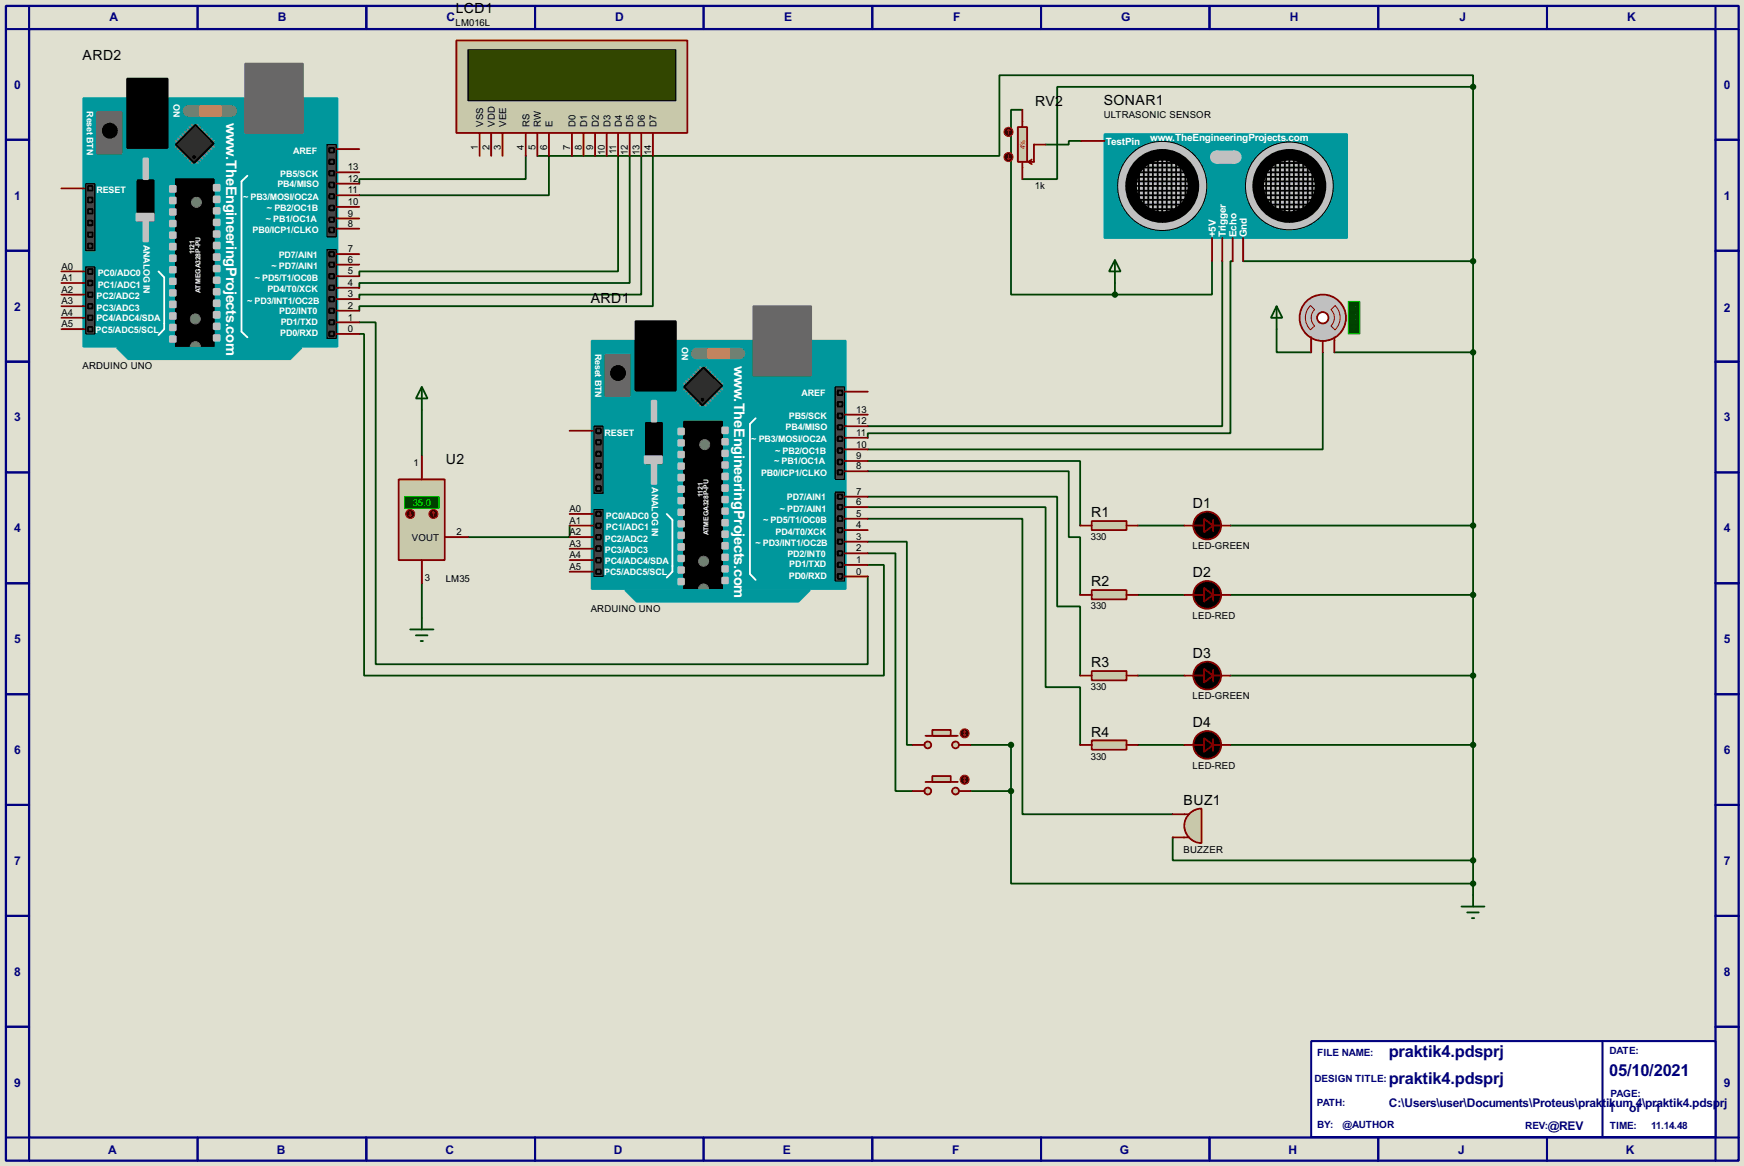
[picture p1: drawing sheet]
<svg xmlns="http://www.w3.org/2000/svg" width="383mm" height="256mm" viewBox="0 0 383 256" stroke-linecap="round" stroke-linejoin="round" font-family="sans-serif">
<path d="M0 0h383.5v256.5h-383.5z" fill="#e0e0d0"/>
<path d="M1.3 1.3h381v254h-381zM6.4 6.4h370.8v243.8h-370.8z" fill="none" stroke="#000080" stroke-width=".5"/>
<g fill="none" stroke="#000080" stroke-width=".45">
<path d="M6.4 1.3v5.1h-5.1M43.5 1.3v5.1M80.6 1.3v5.1M117.7 1.3v5.1M154.7 1.3v5.1M191.8 1.3v5.1M228.9 1.3v5.1M266 1.3v5.1M303.1 1.3v5.1M340.2 1.3v5.1M377.2 1.3v5.1h5.1M1.3 30.8h5.1"/>
<path d="M377.2 30.8h5.1M1.3 55.2h5.1M377.2 55.2h5.1M1.3 79.6h5.1M377.2 79.6h5.1M1.3 103.9h5.1M377.2 103.9h5.1M1.3 128.3h5.1M377.2 128.3h5.1M1.3 152.7h5.1M377.2 152.7h5.1M1.3 177.1h5.1"/>
<path d="M377.2 177.1h5.1M1.3 201.5h5.1M377.2 201.5h5.1M1.3 225.9h5.1M377.2 225.9h5.1M1.3 250.2h5.1v5.1M43.5 250.2v5.1M80.6 250.2v5.1M117.7 250.2v5.1M154.7 250.2v5.1M191.8 250.2v5.1M228.9 250.2v5.1"/>
<path d="M266 250.2v5.1M303.1 250.2v5.1M340.2 250.2v5.1M382.3 250.2h-5.1v5.1"/>
</g>
<path d="M288.3 229h88.9v21.1h-88.9z" fill="#fff" stroke="#000080" stroke-width=".45"/>
<path d="M352.4 229v21.1" fill="none" stroke="#000080" stroke-width=".45"/>
<g fill="none" stroke="#004000" stroke-width=".4">
<path d="M323.9 19.1h-91.4v20.3h-7.7M323.9 19.1v-2.5h-104.1v17.7h-101.6M323.9 19.1v177.8M115.6 34.3v5.1h-36.6v1M120.7 34.3v8.7h-41.7M135.9 34.3v25.4h-56.9v1.1M138.5 34.3v28h-59.5v1M141 34.3v30.5h-62v1M143.6 34.3v33.1h-64.6v1M224.8 24.2h-2.5v40.6h22.9M237.8 31h-2.8v.8h-5.1M266.5 57.5v7.3h-21.3"/>
<path d="M268.8 57.5v36.3h-78M271.1 57.5h-.5v37.8h-79.8v1M273.4 57.5h50.5M79 73.5h1.1v75.1h114.3v-24.3h-3.6M79 70.9h3.6v75.2h108.2v-19.3M245.2 62.3v2.5M280.7 72.4v5.1h7.6M290.9 77.5v21.4h-100.1M293.4 77.5h30.5M92.8 90.2v10.2M125.3 115.6v2.6h-22.4M190.8 101.4h46.7v14.2"/>
<path d="M190.8 103.7h44.2v14.5h2.5v12.7M190.8 109.3h41.7v24.1h5v15.2M190.8 111.6h39.1v39.6h7.6v12.7M190.8 114.1h34v65h33.1M190.8 119.2h8.6v44.7h1.3M250.2 115.6h10.2M270.6 115.6h53.3M92.8 128.3v7.6M190.8 121.7h6.1v52.3h3.8M250.2 130.9h10.2M270.6 130.9h53.3M250.2 148.6h10.2"/>
<path d="M270.6 148.6h53.3M213.4 163.9h8.9v10.1M213.4 174h8.9M222.3 174v20.4h101.6M250.2 163.9h10.2M270.6 163.9h53.3M257.9 184.2v5.1h66"/>
</g>
<path d="M130.1 75h55.9v54.6h-55.9z" fill="#00979c" stroke="#00979c" stroke-width=".4"/>
<g fill="#686767" stroke="#686767" stroke-width=".4">
<path d="M165.7 67.4h12.7v15.2h-12.7z"/>
<path d="M133.2 78h5.3v9.2h-5.3z"/>
</g>
<path d="M139.8 70.7h8.8v15.2h-8.8zM142 93h3.6v8.9h-3.6zM150.4 92.8h8.4v36.8h-8.4z" fill="#000" stroke="#000" stroke-width=".4"/>
<path d="M166.2 92l-1.3 1.3v33l1.3 1.3M146.6 113.1l1.3 1.3v11.4l-1.3 1.3" fill="none" stroke="#fff" stroke-width=".4"/>
<g fill="#c0c0c0" stroke="#c0c0c0" stroke-width=".4">
<path d="M158.8 94h1.3v1.3h-1.3z"/>
<path d="M158.8 96.6h1.3v1.2h-1.3z"/>
<path d="M158.8 99.1h1.3v1.3h-1.3z"/>
<path d="M158.8 101.7h1.3v1.2h-1.3z"/>
<path d="M158.8 104.2h1.3v1.3h-1.3z"/>
<path d="M158.8 106.7h1.3v1.3h-1.3z"/>
<path d="M158.8 109.3h1.3v1.2h-1.3z"/>
<path d="M158.8 111.8h1.3v1.3h-1.3z"/>
<path d="M158.8 114.4h1.3v1.2h-1.3z"/>
<path d="M158.8 116.9h1.3v1.3h-1.3z"/>
<path d="M158.8 119.4h1.3v1.3h-1.3z"/>
<path d="M158.8 122h1.3v1.2h-1.3z"/>
<path d="M158.8 124.5h1.3v1.3h-1.3z"/>
<path d="M158.8 127.1h1.3v1.2h-1.3z"/>
<path d="M149.2 94.3h1.2v1.3h-1.2z"/>
<path d="M149.2 96.8h1.2v1.3h-1.2z"/>
<path d="M149.2 99.4h1.2v1.2h-1.2z"/>
<path d="M149.2 101.9h1.2v1.3h-1.2z"/>
<path d="M149.2 104.4h1.2v1.3h-1.2z"/>
<path d="M149.2 107h1.2v1.3h-1.2z"/>
<path d="M149.2 109.5h1.2v1.3h-1.2z"/>
<path d="M149.2 112.1h1.2v1.2h-1.2z"/>
<path d="M149.2 114.6h1.2v1.3h-1.2z"/>
<path d="M149.2 117.1h1.2v1.3h-1.2z"/>
<path d="M149.2 119.7h1.2v1.3h-1.2z"/>
<path d="M149.2 122.2h1.2v1.3h-1.2z"/>
<path d="M149.2 124.8h1.2v1.2h-1.2z"/>
<path d="M149.2 127.3h1.2v1.3h-1.2z"/>
<path d="M141.8 100.4h3.8v1.5h-3.8z"/>
<path d="M143.3 88.2h1v4.6h-1z"/>
<path d="M143.3 101.9h1v4.6h-1z"/>
</g>
<circle cx="135.9" cy="82.1" r="1.55" fill="#000" stroke="#000" stroke-width=".4"/>
<path d="M153.2 77.8h9.4" fill="none" stroke="#757575" stroke-width="2.6"/>
<path d="M155.8 76.8h4.5v2h-4.5z" fill="#ff8000" stroke="#ff8000" stroke-width=".4"/>
<g fill="none" stroke="#808080" stroke-width=".45">
<path d="M150.4 84.4l.5 .5M150.9 83.9l.5 .5M150.9 85.1l-.5 .6M151.4 83.4l.5 .5M151.4 85.7l-.5 .5M151.9 82.9l.6 .5M151.9 86.2l-.5 .5M152.5 82.4l.5 .5M152.5 86.7l-.6 .5M153 81.8l.5 .6M153 87.2l-.5 .5M153.5 81.3l.5 .5"/>
<path d="M153.5 87.7l-.5 .5M154 80.8l.5 .5M154 88.2l-.5 .5M154.5 88.7l-.5 .5M154.7 88.7l.5 .5M155.2 88.2l.6 .5M155.2 80.8l-.5 .5M155.8 87.7l.5 .5M155.8 81.3l-.6 .5M156.3 87.2l.5 .5M156.3 81.8l-.5 .6M156.8 86.7l.5 .5"/>
<path d="M156.8 82.4l-.5 .5M157.3 86.2l.5 .5M157.3 82.9l-.5 .5M157.8 85.7l.5 .5M157.8 83.4l-.5 .5M158.3 85.1l.5 .6M158.3 83.9l-.5 .5M158.8 84.4l-.5 .5"/>
</g>
<path d="M154.7 80.8l4.1 4.1-4.3 4.3-4.1-4.1z" fill-rule="evenodd" fill="#2c2c2c" stroke="#000" stroke-width=".4"/>
<circle cx="154.4" cy="87.9" r=".3" fill="#000" stroke="#000" stroke-width=".22"/>
<path d="M183.7 85.1h2v20.4h-2z" fill="#464646" stroke="#000" stroke-width=".25"/>
<circle cx="154.7" cy="123.5" r="1.1" fill="#757575" stroke="#757575" stroke-width=".22"/>
<g fill="#464646" stroke="#000" stroke-width=".4">
<path d="M184.2 85.9h1v1h-1z"/>
<path d="M184.2 91h1v1h-1z"/>
<path d="M184.2 93.5h1v1h-1z"/>
<path d="M184.2 96.1h1v1h-1z"/>
<path d="M184.2 98.6h1v1h-1z"/>
<path d="M184.2 101.1h1v1.1h-1z"/>
<path d="M184.2 88.4h1v1.1h-1z"/>
<path d="M184.2 103.4h1v1h-1z"/>
</g>
<g fill="#757575" stroke="#757575" stroke-width=".22">
<circle cx="154.9" cy="97.8" r="1.1"/>
<circle cx="154.7" cy="129.6" r="1.1"/>
</g>
<path d="M137.5 129.8h40.6l-2.5 2.6h-35.6z" fill-rule="evenodd" fill="#00979c" stroke="#00979c" stroke-width=".4"/>
<g fill="#464646" stroke="#000" stroke-width=".25">
<path d="M130.6 93.8h2v14.7h-2z"/>
<path d="M183.7 108.3h2v19.5h-2z"/>
<path d="M130.6 112.1h2v14.7h-2z"/>
</g>
<g fill="#464646" stroke="#000" stroke-width=".4">
<path d="M131.1 96.8h1v1h-1z"/>
<path d="M131.1 101.9h1v1h-1z"/>
<path d="M131.1 107h1v1h-1z"/>
<path d="M131.1 104.4h1v1.1h-1z"/>
<path d="M131.1 99.4h1v1h-1z"/>
<path d="M131.1 94.3h1v1h-1z"/>
<path d="M184.2 108.8h1v1h-1z"/>
<path d="M184.2 111.1h1v1h-1z"/>
<path d="M184.2 113.6h1v1h-1z"/>
<path d="M184.2 116.1h1v1h-1z"/>
<path d="M184.2 118.7h1v1h-1z"/>
<path d="M184.2 121.2h1v1h-1z"/>
<path d="M184.2 123.8h1v1h-1z"/>
<path d="M184.2 126.3h1v1h-1z"/>
<path d="M131.1 112.6h1v1h-1z"/>
<path d="M131.1 115.1h1v1h-1z"/>
<path d="M131.1 117.7h1v1h-1z"/>
<path d="M131.1 120.2h1v1h-1z"/>
<path d="M131.1 122.7h1v1.1h-1z"/>
<path d="M131.1 125.3h1v1h-1z"/>
</g>
<g fill="none" stroke="#800000" stroke-width=".4">
<path d="M125.3 94.8h5.1M185.7 98.9h5.1M185.7 96.3h5.1M185.7 93.8h5.1M185.7 91.2h5.1M185.7 86.2h5.1M125.3 118.2h5.1M125.3 115.6h5.1M125.3 113.1h5.1M185.7 119.2h5.1M185.7 116.6h5.1M185.7 114.1h5.1"/>
<path d="M185.7 111.6h5.1M185.7 109.3h5.1M185.7 103.7h5.1M185.7 101.4h5.1M125.3 125.8h5.1M125.3 123.2h5.1M125.3 120.7h5.1M185.7 126.8h5.1M185.7 124.3h5.1M185.7 121.7h5.1"/>
</g>
<path d="M245.2 57.2l1.2 2.5h-2.5zM245.2 57.2v5.1M321.4 199.4h5M323.9 196.9v2.5M322.6 200.7h2.6M323.7 202h.5" fill="none" stroke="#004000" stroke-width=".4"/>
<circle cx="290.8" cy="69.9" r="5.1" fill="#c0c0c0" stroke="#800000" stroke-width=".4"/>
<circle cx="290.8" cy="69.9" r="1.25" fill="#feffff" stroke="#800000" stroke-width=".4"/>
<path d="M288.3 74.2v.8M293.4 74.2v.8" fill="none" stroke="#800000" stroke-width=".4"/>
<path d="M296.5 66.3h2.5v7.2h-2.5z" fill="#004000" stroke="#0f0" stroke-width=".22"/>
<path d="M288.2 67.2l.9 .9a2.53 2.53 0 0 0 0 3.6l-.9 .9a3.7 3.7 0 0 1 0-5.4zM292.7 68.1l.9-.9a3.7 3.7 0 0 1 0 5.4l-.9-.9a2.54 2.54 0 0 0 0-3.6z" fill="none" stroke="#800000" stroke-width=".22"/>
<path d="M288.3 75v2.5M290.9 75v2.5M293.4 75v2.5" fill="none" stroke="#800000" stroke-width=".4"/>
<path d="M280.7 67.4l1.3 2.5h-2.5zM280.7 67.4v5" fill="none" stroke="#004000" stroke-width=".4"/>
<path d="M240.1 114.6h7.6v2h-7.6z" fill="#c8c8aa" stroke="#800000" stroke-width=".4"/>
<path d="M237.5 115.6h2.6M247.7 115.6h2.5" fill="none" stroke="#800000" stroke-width=".4"/>
<path d="M240.1 129.8h7.6v2.1h-7.6z" fill="#c8c8aa" stroke="#800000" stroke-width=".4"/>
<path d="M237.5 130.9h2.6M247.7 130.9h2.5" fill="none" stroke="#800000" stroke-width=".4"/>
<path d="M240.1 147.6h7.6v2.1h-7.6z" fill="#c8c8aa" stroke="#800000" stroke-width=".4"/>
<path d="M237.5 148.6h2.6M247.7 148.6h2.5" fill="none" stroke="#800000" stroke-width=".4"/>
<path d="M240.1 162.9h7.6v2h-7.6z" fill="#c8c8aa" stroke="#800000" stroke-width=".4"/>
<path d="M237.5 163.9h2.6M247.7 163.9h2.5" fill="none" stroke="#800000" stroke-width=".4"/>
<g fill="#004000" stroke="#004000" stroke-width=".4">
<circle cx="323.9" cy="115.6" r=".5"/>
<circle cx="323.9" cy="130.9" r=".5"/>
<circle cx="323.9" cy="148.6" r=".5"/>
<circle cx="323.9" cy="163.9" r=".5"/>
</g>
<path d="M261.5 179a3.8 3.8 0 0 1 2.7-1.1v7.6a3.8 3.8 0 0 1-3.5-2.4 3.8 3.8 0 0 1 .8-4.1z" fill-rule="evenodd" fill="#c8c8aa" stroke="#800000" stroke-width=".4"/>
<path d="M257.9 179.1h3.5M257.9 184.2h3.5" fill="none" stroke="#800000" stroke-width=".4"/>
<circle cx="323.9" cy="189.3" r=".5" fill="#004000" stroke="#004000" stroke-width=".4"/>
<g fill="#c8c8aa" stroke="#800000" stroke-width=".4">
<circle cx="210.1" cy="163.9" r=".75"/>
<circle cx="204" cy="163.9" r=".75"/>
</g>
<path d="M203.5 161.9h7.1" fill="none" stroke="#800000" stroke-width=".4"/>
<path d="M205 160.6h4.1v1.3h-4.1z" fill="#c8c8aa" stroke="#800000" stroke-width=".4"/>
<path d="M200.7 163.9h2.6M210.9 163.9h2.5" fill="none" stroke="#800000" stroke-width=".4"/>
<circle cx="212.1" cy="161.3" r="1" fill="#400000" stroke="#f00" stroke-width=".22"/>
<path d="M211.9 161.6l.2 .3M212.1 160.8v1.1M212.1 160.8l-.2 .3M212.1 160.8l.3 .3M212.4 161.6l-.3 .3" fill="none" stroke="#f00" stroke-width=".22"/>
<g fill="#c8c8aa" stroke="#800000" stroke-width=".4">
<circle cx="210.1" cy="174" r=".75"/>
<circle cx="204" cy="174" r=".75"/>
</g>
<path d="M203.5 172h7.1" fill="none" stroke="#800000" stroke-width=".4"/>
<path d="M205 170.7h4.1v1.3h-4.1z" fill="#c8c8aa" stroke="#800000" stroke-width=".4"/>
<path d="M200.7 174h2.6M210.9 174h2.5" fill="none" stroke="#800000" stroke-width=".4"/>
<circle cx="212.1" cy="171.5" r="1" fill="#400000" stroke="#f00" stroke-width=".22"/>
<path d="M211.9 171.8l.2 .2M212.1 171v1M212.1 171l-.2 .3M212.1 171l.3 .3M212.4 171.8l-.3 .2" fill="none" stroke="#f00" stroke-width=".22"/>
<g fill="#004000" stroke="#004000" stroke-width=".4">
<circle cx="323.9" cy="194.4" r=".5"/>
<circle cx="222.3" cy="163.9" r=".5"/>
<circle cx="222.3" cy="174" r=".5"/>
</g>
<path d="M87.7 105.5h10.1v17.7h-10.1z" fill="#c8c8aa" stroke="#800000" stroke-width=".4"/>
<path d="M89 109.3h7.6v2.5h-7.6z" fill="#004000" stroke="#0f0" stroke-width=".22"/>
<path d="M92.8 100.4v5.1M97.8 118.2h5.1M92.8 123.2v5.1" fill="none" stroke="#800000" stroke-width=".4"/>
<circle cx="95.3" cy="113.1" r="1" fill="#400000" stroke="#f00" stroke-width=".22"/>
<path d="M95.3 112.6l-.2 .2M95.3 112.6l.3 .2M95.3 112.6v1" fill="none" stroke="#f00" stroke-width=".22"/>
<circle cx="90.2" cy="113.1" r="1" fill="#400000" stroke="#f00" stroke-width=".22"/>
<path d="M90 113.3l.2 .3M90.2 112.6v1M90.5 113.3l-.3 .3" fill="none" stroke="#f00" stroke-width=".22"/>
<path d="M92.8 85.1l1.2 2.6h-2.5zM92.8 85.1v5.1" fill="none" stroke="#004000" stroke-width=".4"/>
<path d="M242.9 29.5h53.3v22.9h-53.3z" fill="#00979c" stroke="#00979c" stroke-width=".4"/>
<g fill="#c0c0c0" stroke="#000" stroke-width=".22">
<circle cx="283.5" cy="40.9" r="9.7"/>
<circle cx="255.5" cy="40.9" r="9.8"/>
</g>
<g fill="#c0c0c0" stroke="#000" stroke-width="2.6">
<circle cx="283.5" cy="40.9" r="6.9"/>
<circle cx="255.5" cy="40.9" r="6.9"/>
</g>
<g fill="none" stroke="#000" stroke-width=".4">
<path d="M249 39.9h12.7M249 38.9h12.4M249.5 37.9h11.7M249.5 36.9h10.9M250.5 37.6v6.7M250.8 35.9h8.6M251.5 36.1v9.4M252.5 35.9v10.4M253.5 35.1v11.7M254.6 35.1v11.9M255.6 35.1v12.5M256.6 35.1v12.5"/>
<path d="M257.6 34.6v12.7M258.6 35.6v11.7M259.6 36.9v9.6M260.7 37.9v6.6M276.9 38.9h12.2M277.4 39.9h12.5M277.7 37.9h11.4M277.7 36.9h10.4M278.4 37.6v5.9M279.2 35.9h8.1M279.5 36.1v9.4M280.5 35.6v10.7"/>
<path d="M281.5 34.9v11.9M282.5 34.9v12.1M283.5 34.9v12.1M284.5 34.9v12.1M285.6 35.1v11.7M286.6 35.6v10.7M287.6 36.9v8.6M288.6 37.4v7.1M248.5 42h12.9M249 43h12.2M249.2 40.9h12.2M249.5 44h11.4"/>
<path d="M249.7 45h11M249.7 46h10.5M277.4 40.9h12.7M277.4 42h12.5M277.7 43h11.7M278.2 44h11.4M278.7 45h9.6M279.5 46h7.6"/>
</g>
<g fill="#c0c0c0" stroke="#c0c0c0" stroke-width=".4">
<circle cx="267.5" cy="34.6" r="1.25"/>
<circle cx="271.5" cy="34.6" r="1.25"/>
</g>
<path d="M267.5 33.3h4.1v2.6h-4.1z" fill="#c0c0c0" stroke="#c0c0c0" stroke-width=".4"/>
<path d="M237.8 31h5.1M266.5 52.4v5.1M268.8 52.4v5.1M271.1 52.4v5.1M273.4 52.4v5.1M260.4 130.9h4.3M266.8 129.6v2.5M266.8 130.9h3.8M260.4 163.9h4.3M266.8 162.6v2.6M266.8 163.9h3.8" fill="none" stroke="#800000" stroke-width=".4"/>
<circle cx="323.9" cy="77.5" r=".5" fill="#004000" stroke="#004000" stroke-width=".4"/>
<g fill="#000" stroke="#800000" stroke-width=".4">
<path d="M264.7 129.3l2.1 1.6-2.1 1.5zM264.7 162.4l2.1 1.5-2.1 1.5z"/>
<circle cx="265.4" cy="130.9" r="3.1"/>
<circle cx="265.4" cy="163.9" r="3.1"/>
</g>
<path d="M223.8 28h2.1v7.6h-2.1z" fill="#c8c8aa" stroke="#800000" stroke-width=".4"/>
<path d="M224.8 24.2v3.8M224.8 35.6v3.8M226.1 35.6l.8 .5M226.9 35.1l-.8 .5M229.9 31.8h-2.5v3.8h-1.3" fill="none" stroke="#800000" stroke-width=".4"/>
<circle cx="221.7" cy="29" r="1" fill="#400000" stroke="#f00" stroke-width=".22"/>
<path d="M221.8 28.5l-.3 .3M221.8 28.5l.3 .3M221.8 28.5v1" fill="none" stroke="#f00" stroke-width=".22"/>
<circle cx="221.7" cy="34.6" r="1" fill="#400000" stroke="#f00" stroke-width=".22"/>
<path d="M221.5 34.9l.3 .2M221.8 34.1v1M222.1 34.9l-.3 .2" fill="none" stroke="#f00" stroke-width=".22"/>
<g fill="#004000" stroke="#004000" stroke-width=".4">
<circle cx="245.1" cy="64.8" r=".5"/>
<circle cx="323.9" cy="57.5" r=".5"/>
</g>
<g fill="#000" stroke="#800000" stroke-width=".4">
<path d="M264.7 114.1l2.1 1.5-2.1 1.5zM264.7 147.1l2.1 1.5-2.1 1.6z"/>
<circle cx="265.4" cy="115.6" r="3.1"/>
<circle cx="265.4" cy="148.6" r="3.1"/>
</g>
<path d="M260.4 115.6h4.3M266.8 114.4v2.5M266.8 115.6h3.8M260.4 148.6h4.3M266.8 147.4v2.5M266.8 148.6h3.8" fill="none" stroke="#800000" stroke-width=".4"/>
<path d="M90.2 138.5h5.1M91.5 139.8h2.5M92.8 135.9v2.6M92.5 141h.5" fill="none" stroke="#004000" stroke-width=".4"/>
<path d="M18.3 21.6h55.9v54.7h-55.9z" fill="#00979c" stroke="#00979c" stroke-width=".4"/>
<g fill="#686767" stroke="#686767" stroke-width=".4">
<path d="M53.9 14h12.7v15.3h-12.7z"/>
<path d="M21.4 24.7h5.3v9.1h-5.3z"/>
</g>
<path d="M28 17.3h8.9v15.3h-8.9zM30.3 39.7h3.5v8.9h-3.5zM38.7 39.4h8.3v36.9h-8.3z" fill="#000" stroke="#000" stroke-width=".4"/>
<path d="M54.4 38.7l-1.3 1.2v33.1l1.3 1.2M34.9 59.7l1.2 1.3v11.4l-1.2 1.3" fill="none" stroke="#fff" stroke-width=".4"/>
<g fill="#c0c0c0" stroke="#c0c0c0" stroke-width=".4">
<path d="M47 40.7h1.3v1.3h-1.3z"/>
<path d="M47 43.2h1.3v1.3h-1.3z"/>
<path d="M47 45.8h1.3v1.2h-1.3z"/>
<path d="M47 48.3h1.3v1.3h-1.3z"/>
<path d="M47 50.9h1.3v1.2h-1.3z"/>
<path d="M47 53.4h1.3v1.3h-1.3z"/>
<path d="M47 55.9h1.3v1.3h-1.3z"/>
<path d="M47 58.5h1.3v1.2h-1.3z"/>
<path d="M47 61h1.3v1.3h-1.3z"/>
<path d="M47 63.6h1.3v1.2h-1.3z"/>
<path d="M47 66.1h1.3v1.3h-1.3z"/>
<path d="M47 68.6h1.3v1.3h-1.3z"/>
<path d="M47 71.2h1.3v1.2h-1.3z"/>
<path d="M47 73.7h1.3v1.3h-1.3z"/>
<path d="M37.4 40.9h1.3v1.3h-1.3z"/>
<path d="M37.4 43.5h1.3v1.3h-1.3z"/>
<path d="M37.4 46h1.3v1.3h-1.3z"/>
<path d="M37.4 48.6h1.3v1.2h-1.3z"/>
<path d="M37.4 51.1h1.3v1.3h-1.3z"/>
<path d="M37.4 53.6h1.3v1.3h-1.3z"/>
<path d="M37.4 56.2h1.3v1.3h-1.3z"/>
<path d="M37.4 58.7h1.3v1.3h-1.3z"/>
<path d="M37.4 61.3h1.3v1.2h-1.3z"/>
<path d="M37.4 63.8h1.3v1.3h-1.3z"/>
<path d="M37.4 66.3h1.3v1.3h-1.3z"/>
<path d="M37.4 68.9h1.3v1.3h-1.3z"/>
<path d="M37.4 71.4h1.3v1.3h-1.3z"/>
<path d="M37.4 74h1.3v1.2h-1.3z"/>
<path d="M30 47h3.8v1.6h-3.8z"/>
<path d="M31.6 34.9h1v4.5h-1z"/>
<path d="M31.6 48.6h1v4.5h-1z"/>
</g>
<circle cx="24.1" cy="28.8" r="1.55" fill="#000" stroke="#000" stroke-width=".4"/>
<path d="M41.5 24.4h9.4" fill="none" stroke="#757575" stroke-width="2.6"/>
<path d="M44 23.4h4.6v2.1h-4.6z" fill="#ff8000" stroke="#ff8000" stroke-width=".4"/>
<g fill="none" stroke="#808080" stroke-width=".45">
<path d="M38.7 31l.5 .6M39.2 30.5l.5 .5M39.2 31.8l-.5 .5M39.7 30l.5 .5M39.7 32.3l-.5 .5M40.2 29.5l.5 .5M40.2 32.8l-.5 .5M40.7 29l.5 .5M40.7 33.3l-.5 .5M41.2 28.5l.5 .5M41.2 33.8l-.5 .5M41.7 28l.5 .5"/>
<path d="M41.7 34.3l-.5 .6M42.2 27.5l.5 .5M42.2 34.9l-.5 .5M42.7 35.4l-.5 .5M43 35.4l.5 .5M43.5 34.9l.5 .5M43.5 27.5l-.5 .5M44 34.3l.5 .6M44 28l-.5 .5M44.5 33.8l.5 .5M44.5 28.5l-.5 .5M45 33.3l.5 .5"/>
<path d="M45 29l-.5 .5M45.5 32.8l.5 .5M45.5 29.5l-.5 .5M46 32.3l.5 .5M46 30l-.5 .5M46.5 31.8l.5 .5M46.5 30.5l-.5 .5M47 31l-.5 .6"/>
</g>
<path d="M43 27.5l4 4.1-4.3 4.3-4-4.1z" fill-rule="evenodd" fill="#2c2c2c" stroke="#000" stroke-width=".4"/>
<circle cx="42.7" cy="34.6" r=".3" fill="#000" stroke="#000" stroke-width=".22"/>
<path d="M71.9 31.8h2.1v20.3h-2.1z" fill="#464646" stroke="#000" stroke-width=".25"/>
<circle cx="42.9" cy="70.2" r="1.1" fill="#757575" stroke="#757575" stroke-width=".22"/>
<g fill="#464646" stroke="#000" stroke-width=".4">
<path d="M72.4 32.6h1.1v1h-1.1z"/>
<path d="M72.4 37.6h1.1v1.1h-1.1z"/>
<path d="M72.4 40.2h1.1v1h-1.1z"/>
<path d="M72.4 42.7h1.1v1h-1.1z"/>
<path d="M72.4 45.3h1.1v1h-1.1z"/>
<path d="M72.4 47.8h1.1v1h-1.1z"/>
<path d="M72.4 35.1h1.1v1h-1.1z"/>
<path d="M72.4 50.1h1.1v1h-1.1z"/>
</g>
<g fill="#757575" stroke="#757575" stroke-width=".22">
<circle cx="43.2" cy="44.5" r="1.1"/>
<circle cx="42.9" cy="76.3" r="1.1"/>
</g>
<path d="M25.7 76.5h40.6l-2.5 2.5h-35.6z" fill-rule="evenodd" fill="#00979c" stroke="#00979c" stroke-width=".4"/>
<g fill="#464646" stroke="#000" stroke-width=".25">
<path d="M18.9 40.4h2v14.8h-2z"/>
<path d="M71.9 54.9h2.1v19.6h-2.1z"/>
<path d="M18.9 58.7h2v14.8h-2z"/>
</g>
<g fill="#464646" stroke="#000" stroke-width=".4">
<path d="M19.4 43.5h1v1h-1z"/>
<path d="M19.4 48.6h1v1h-1z"/>
<path d="M19.4 53.6h1v1.1h-1z"/>
<path d="M19.4 51.1h1v1h-1z"/>
<path d="M19.4 46h1v1h-1z"/>
<path d="M19.4 40.9h1v1.1h-1z"/>
<path d="M72.4 55.4h1.1v1h-1.1z"/>
<path d="M72.4 57.7h1.1v1h-1.1z"/>
<path d="M72.4 60.3h1.1v1h-1.1z"/>
<path d="M72.4 62.8h1.1v1h-1.1z"/>
<path d="M72.4 65.3h1.1v1h-1.1z"/>
<path d="M72.4 67.9h1.1v1h-1.1z"/>
<path d="M72.4 70.4h1.1v1h-1.1z"/>
<path d="M72.4 73h1.1v1h-1.1z"/>
<path d="M19.4 59.2h1v1.1h-1z"/>
<path d="M19.4 61.8h1v1h-1z"/>
<path d="M19.4 64.3h1v1h-1z"/>
<path d="M19.4 66.9h1v1h-1z"/>
<path d="M19.4 69.4h1v1h-1z"/>
<path d="M19.4 71.9h1v1.1h-1z"/>
</g>
<g fill="none" stroke="#800000" stroke-width=".4">
<path d="M74 37.9h5M74 32.8h5M13.5 59.7h5.1M13.5 41.5h5.1M74 58.2h5M74 55.9h5M74 50.3h5M74 48.1h5M74 45.5h5M74 43h5M74 40.4h5M13.5 72.4h5.1"/>
<path d="M13.5 69.9h5.1M13.5 67.4h5.1M13.5 64.8h5.1M13.5 62.3h5.1M74 73.5h5M74 70.9h5M74 68.4h5M74 65.8h5M74 63.3h5M74 60.8h5"/>
</g>
<path d="M100.4 8.9h50.8v20.4h-50.8z" fill="#c8c8aa" stroke="#800000" stroke-width=".4"/>
<path d="M102.9 11h45.7v11.2h-45.7z" fill="#324600" stroke="#000" stroke-width=".25"/>
<g fill="none" stroke="#800000" stroke-width=".4">
<path d="M105.5 29.3v5M108 29.3v5M110.5 29.3v5M115.6 29.3v5M118.2 29.3v5M120.7 29.3v5M125.8 29.3v5M128.3 29.3v5M130.9 29.3v5M133.4 29.3v5M135.9 29.3v5M138.5 29.3v5"/>
<path d="M141 29.3v5M143.6 29.3v5"/>
</g>
<circle cx="323.9" cy="19.1" r=".5" fill="#004000" stroke="#004000" stroke-width=".4"/>
<g font-size="4.1" fill="#000080">
<text x="305.4" y="232.6">praktik4.pdsprj</text>
<text x="305.4" y="238.5">praktik4.pdsprj</text>
<text x="353.9" y="236.7">05/10/2021</text>
</g>
<g font-size="3.6" fill="#fff">
<text x="49.7" y="27.1" transform="rotate(90 49.7 27.1)">w</text>
<text x="49.7" y="34.3" transform="rotate(90 49.7 34.3)">.TheEngineeringProjects.com</text>
<text x="161.5" y="80.4" transform="rotate(90 161.5 80.4)">w</text>
<text x="161.5" y="87.7" transform="rotate(90 161.5 87.7)">.TheEngineeringProjects.com</text>
</g>
<g font-size="3.5">
<text x="100.2" y="2.8">LCD1</text>
<text x="18.2" y="13.2">ARD2</text>
<text x="227.6" y="23.3">RV2</text>
<text x="242.7" y="23.1">SONAR1</text>
<text x="129.9" y="66.6">ARD1</text>
<text x="98.1" y="102.1">U2</text>
<text x="239.9" y="113.8">R1</text>
<text x="262.3" y="111.8">D1</text>
<text x="239.9" y="129">R2</text>
<text x="262.3" y="127">D2</text>
<text x="239.9" y="146.8">R3</text>
<text x="262.3" y="144.8">D3</text>
<text x="262.3" y="160">D4</text>
<text x="239.9" y="162.1">R4</text>
<text x="260.3" y="177.1">BUZ1</text>
</g>
<g font-size="3" fill="#000080">
<text x="24" y="4.6">A</text>
<text x="61.1" y="4.6">B</text>
<text x="98.2" y="4.6">C</text>
<text x="135.2" y="4.6">D</text>
<text x="172.4" y="4.6">E</text>
<text x="209.6" y="4.6">F</text>
<text x="246.5" y="4.6">G</text>
<text x="283.6" y="4.6">H</text>
<text x="320.9" y="4.6">J</text>
<text x="357.8" y="4.6">K</text>
<text x="3.2" y="19.5">0</text>
<text x="379.1" y="19.5">0</text>
<text x="3.2" y="44">1</text>
<text x="379.1" y="44">1</text>
<text x="3.2" y="68.4">2</text>
<text x="379.1" y="68.6">2</text>
<text x="3.2" y="92.7">3</text>
<text x="379.1" y="92.7">3</text>
<text x="3.2" y="117.1">4</text>
<text x="379.1" y="117.1">4</text>
<text x="3.2" y="141.5">5</text>
<text x="379.1" y="141.5">5</text>
<text x="3.2" y="165.9">6</text>
<text x="379.1" y="165.9">6</text>
<text x="3.2" y="190.3">7</text>
<text x="379.1" y="190.3">7</text>
<text x="3.2" y="214.7">8</text>
<text x="379.1" y="214.7">8</text>
<text x="3.2" y="239.1">9</text>
<text x="379.1" y="239.1">9</text>
<text x="305.4" y="243.5">C:\Users\user\Documents\Proteus\prakt</text>
<text x="353.2" y="243.5">ikum 4\praktik4.pdsprj</text>
<text x="353.7" y="244.5">1</text>
<text x="358.3" y="244.5">of</text>
<text x="363.8" y="244.5">1</text>
<text x="340.3" y="248.6">@REV</text>
<text x="23.8" y="253.8">A</text>
<text x="60.8" y="253.8">B</text>
<text x="97.9" y="253.8">C</text>
<text x="135" y="253.8">D</text>
<text x="172.1" y="253.8">E</text>
<text x="209.3" y="253.8">F</text>
<text x="246.2" y="253.8">G</text>
<text x="283.3" y="253.8">H</text>
<text x="320.6" y="253.8">J</text>
<text x="357.5" y="253.8">K</text>
</g>
<g font-size="2.5" fill="#fff">
<text x="243.1" y="31.8">TestPin</text>
<text x="252.9" y="31">www.TheEngineeringProjects.com</text>
<text x="267.3" y="52.2" transform="rotate(-90 267.3 52.2)">+5V</text>
<text x="269.6" y="52.1" transform="rotate(-90 269.6 52.1)">Trigger</text>
<text x="271.9" y="52.1" transform="rotate(-90 271.9 52.1)">Echo</text>
<text x="274.2" y="52.2" transform="rotate(-90 274.2 52.2)">Gnd</text>
</g>
<g font-size="2.5" fill="#000080">
<text x="289.6" y="232.4">FILE NAME:</text>
<text x="353.9" y="231.9">DATE:</text>
<text x="289" y="238">DESIGN TITLE:</text>
<text x="289.5" y="243.3">PATH:</text>
<text x="354.1" y="241.3">PAGE:</text>
<text x="289.6" y="248.1">BY:</text>
<text x="295.2" y="248.1">@AUTHOR</text>
<text x="335.4" y="248.4">REV:</text>
<text x="353.9" y="248.4">TIME:</text>
<text x="363.1" y="248.4">11.14.48</text>
</g>
<g font-size="2.4">
<text x="100.2" y="5.6">LM016L</text>
<text x="106.3" y="27.9" transform="rotate(-90 106.3 27.9)">VSS</text>
<text x="108.8" y="27.9" transform="rotate(-90 108.8 27.9)">VDD</text>
<text x="111.3" y="27.9" transform="rotate(-90 111.3 27.9)">VEE</text>
<text x="116.4" y="27.9" transform="rotate(-90 116.4 27.9)">RS</text>
<text x="118.9" y="27.9" transform="rotate(-90 118.9 27.9)">RW</text>
<text x="121.5" y="27.9" transform="rotate(-90 121.5 27.9)">E</text>
<text x="126.6" y="27.9" transform="rotate(-90 126.6 27.9)">D0</text>
<text x="129.1" y="27.9" transform="rotate(-90 129.1 27.9)">D1</text>
<text x="131.6" y="27.9" transform="rotate(-90 131.6 27.9)">D2</text>
<text x="134.2" y="27.9" transform="rotate(-90 134.2 27.9)">D3</text>
<text x="136.7" y="27.9" transform="rotate(-90 136.7 27.9)">D4</text>
<text x="139.3" y="27.9" transform="rotate(-90 139.3 27.9)">D5</text>
<text x="141.8" y="27.9" transform="rotate(-90 141.8 27.9)">D6</text>
<text x="144.3" y="27.9" transform="rotate(-90 144.3 27.9)">D7</text>
<text x="242.7" y="26">ULTRASONIC SENSOR</text>
<text x="105.1" y="33" transform="rotate(-90 105.1 33)">1</text>
<text x="107.6" y="32.9" transform="rotate(-90 107.6 32.9)">2</text>
<text x="110.1" y="33" transform="rotate(-90 110.1 33)">3</text>
<text x="115.2" y="33" transform="rotate(-90 115.2 33)">4</text>
<text x="117.8" y="33" transform="rotate(-90 117.8 33)">5</text>
<text x="120.3" y="33" transform="rotate(-90 120.3 33)">6</text>
<text x="125.4" y="33" transform="rotate(-90 125.4 33)">7</text>
<text x="127.9" y="33" transform="rotate(-90 127.9 33)">8</text>
<text x="130.5" y="33" transform="rotate(-90 130.5 33)">9</text>
<text x="133" y="34.1" transform="rotate(-90 133 34.1)">10</text>
<text x="135.5" y="33.9" transform="rotate(-90 135.5 33.9)">11</text>
<text x="138.1" y="34.1" transform="rotate(-90 138.1 34.1)">12</text>
<text x="140.6" y="34.1" transform="rotate(-90 140.6 34.1)">13</text>
<text x="143.2" y="34.1" transform="rotate(-90 143.2 34.1)">14</text>
<text x="76.5" y="40">12</text>
<text x="76.5" y="37.5">13</text>
<text x="227.6" y="41.6">1k</text>
<text x="76.5" y="47.6">9</text>
<text x="76.5" y="45.1">10</text>
<text x="76.5" y="42.6">11</text>
<text x="76.5" y="49.9">8</text>
<text x="13.5" y="59.3">A0</text>
<text x="76.5" y="57.8">6</text>
<text x="76.5" y="55.5">7</text>
<text x="13.5" y="64.4">A2</text>
<text x="13.5" y="61.9">A1</text>
<text x="76.5" y="65.4">3</text>
<text x="76.5" y="62.9">4</text>
<text x="76.5" y="60.3">5</text>
<text x="13.5" y="72">A5</text>
<text x="13.5" y="69.5">A4</text>
<text x="13.5" y="67">A3</text>
<text x="76.5" y="70.5">1</text>
<text x="76.5" y="68">2</text>
<text x="76.5" y="73">0</text>
<text x="18.1" y="81.3">ARDUINO UNO</text>
<text x="188.3" y="95.9">11</text>
<text x="188.3" y="93.4">12</text>
<text x="188.3" y="90.8">13</text>
<text x="188.3" y="101">9</text>
<text x="188.3" y="98.5">10</text>
<text x="91" y="102.5">1</text>
<text x="188.3" y="103.3">8</text>
<text x="125.2" y="112.7">A0</text>
<text x="188.3" y="113.7">5</text>
<text x="188.3" y="111.2">6</text>
<text x="188.3" y="108.9">7</text>
<text x="90.5" y="119">VOUT</text>
<text x="100.4" y="117.8">2</text>
<text x="125.2" y="117.8">A2</text>
<text x="125.2" y="115.2">A1</text>
<text x="188.3" y="118.8">3</text>
<text x="188.3" y="116.2">4</text>
<text x="239.9" y="118.8">330</text>
<text x="125.2" y="125.4">A5</text>
<text x="125.2" y="122.8">A4</text>
<text x="125.2" y="120.3">A3</text>
<text x="188.3" y="123.9">1</text>
<text x="188.3" y="121.3">2</text>
<text x="262.2" y="120.9">LED-GREEN</text>
<text x="93.4" y="127.8">3</text>
<text x="98" y="128">LM35</text>
<text x="188.3" y="126.4">0</text>
<text x="129.9" y="134.6">ARDUINO UNO</text>
<text x="239.9" y="134.1">330</text>
<text x="262.2" y="136.1">LED-RED</text>
<text x="239.9" y="151.9">330</text>
<text x="262.2" y="153.9">LED-GREEN</text>
<text x="239.9" y="167.1">330</text>
<text x="262.2" y="169.1">LED-RED</text>
<text x="260.2" y="187.7">BUZZER</text>
</g>
<text font-size="2.4" fill="#008000" x="298.5" y="72.5" transform="rotate(-90 298.5 72.5)">+88.8</text>
<text font-size="2.4" fill="#0f0" x="90.8" y="111.3">35.0</text>
<g font-size="2.2" fill="#fff">
<text x="38.1" y="23" transform="rotate(90 38.1 23)">ON</text>
<text x="19.1" y="24.5" transform="rotate(90 19.1 24.5)">Reset BTN</text>
<text x="64.5" y="33.8">AREF</text>
<text x="61" y="41.2">PB4/MISO</text>
<text x="61.6" y="38.9">PB5/SCK</text>
<text x="21.2" y="42.4">RESET</text>
<text x="53.5" y="44">~ PB3/MOSI/OC2A</text>
<text x="58.7" y="46.5">~ PB2/OC1B</text>
<text x="31.6" y="53.8" transform="rotate(90 31.6 53.8)">ANALOG IN</text>
<text x="55.5" y="51.4">PB0/ICP1/CLKO</text>
<text x="58.5" y="48.8">~ PB1/OC1A</text>
<text x="59.7" y="59.2">~ PD7/AIN1</text>
<text x="61.3" y="56.7">PD7/AIN1</text>
<text x="21.2" y="65.8">PC2/ADC2</text>
<text x="21.5" y="63.3">PC1/ADC1</text>
<text x="21.5" y="60.7">PC0/ADC0</text>
<text x="56" y="61.7">~ PD5/T1/OC0B</text>
<text x="58.8" y="64.3">PD4/T0/XCK</text>
<text x="21.2" y="70.6">PC4/ADC4/SDA</text>
<text x="21.2" y="68.4">PC3/ADC3</text>
<text x="54.4" y="66.8">~ PD3/INT1/OC2B</text>
<text x="61.4" y="69.1">PD2/INT0</text>
<text x="61.7" y="71.4">PD1/TXD</text>
<text x="21" y="73.2">PC5/ADC5/SCL</text>
<text x="61.6" y="74">PD0/RXD</text>
<text x="130.9" y="77.8" transform="rotate(90 130.9 77.8)">Reset BTN</text>
<text x="149.9" y="76.3" transform="rotate(90 149.9 76.3)">ON</text>
<text x="176.2" y="87.1">AREF</text>
<text x="132.9" y="95.8">RESET</text>
<text x="172.7" y="94.5">PB4/MISO</text>
<text x="173.4" y="92.2">PB5/SCK</text>
<text x="165.2" y="97.3">~ PB3/MOSI/OC2A</text>
<text x="170.5" y="99.9">~ PB2/OC1B</text>
<text x="143.3" y="107.2" transform="rotate(90 143.3 107.2)">ANALOG IN</text>
<text x="167.3" y="104.7">PB0/ICP1/CLKO</text>
<text x="170.2" y="102.2">~ PB1/OC1A</text>
<text x="171.5" y="112.6">~ PD7/AIN1</text>
<text x="173" y="110">PD7/AIN1</text>
<text x="133" y="119.2">PC2/ADC2</text>
<text x="133.2" y="116.6">PC1/ADC1</text>
<text x="133.2" y="114.1">PC0/ADC0</text>
<text x="167.8" y="115.1">~ PD5/T1/OC0B</text>
<text x="170.5" y="117.6">PD4/T0/XCK</text>
<text x="133" y="124">PC4/ADC4/SDA</text>
<text x="133" y="121.7">PC3/ADC3</text>
<text x="166.1" y="120.2">~ PD3/INT1/OC2B</text>
<text x="173.1" y="122.5">PD2/INT0</text>
<text x="173.5" y="124.8">PD1/TXD</text>
<text x="132.8" y="126.5">PC5/ADC5/SCL</text>
<text x="173.4" y="127.3">PD0/RXD</text>
</g>
<text font-size="1.7" fill="#c00000" x="225.4" y="32.9" transform="rotate(-90 225.4 32.9)">4%</text>
<g font-size="1.7" fill="#fff">
<text x="42.8" y="56" transform="rotate(-90 42.8 56)">1121</text>
<text x="44.1" y="64.4" transform="rotate(-90 44.1 64.4)">ATMEGA328P-PU</text>
<text x="154.5" y="109.3" transform="rotate(-90 154.5 109.3)">1121</text>
<text x="155.8" y="117.7" transform="rotate(-90 155.8 117.7)">ATMEGA328P-PU</text>
</g>
</svg>
